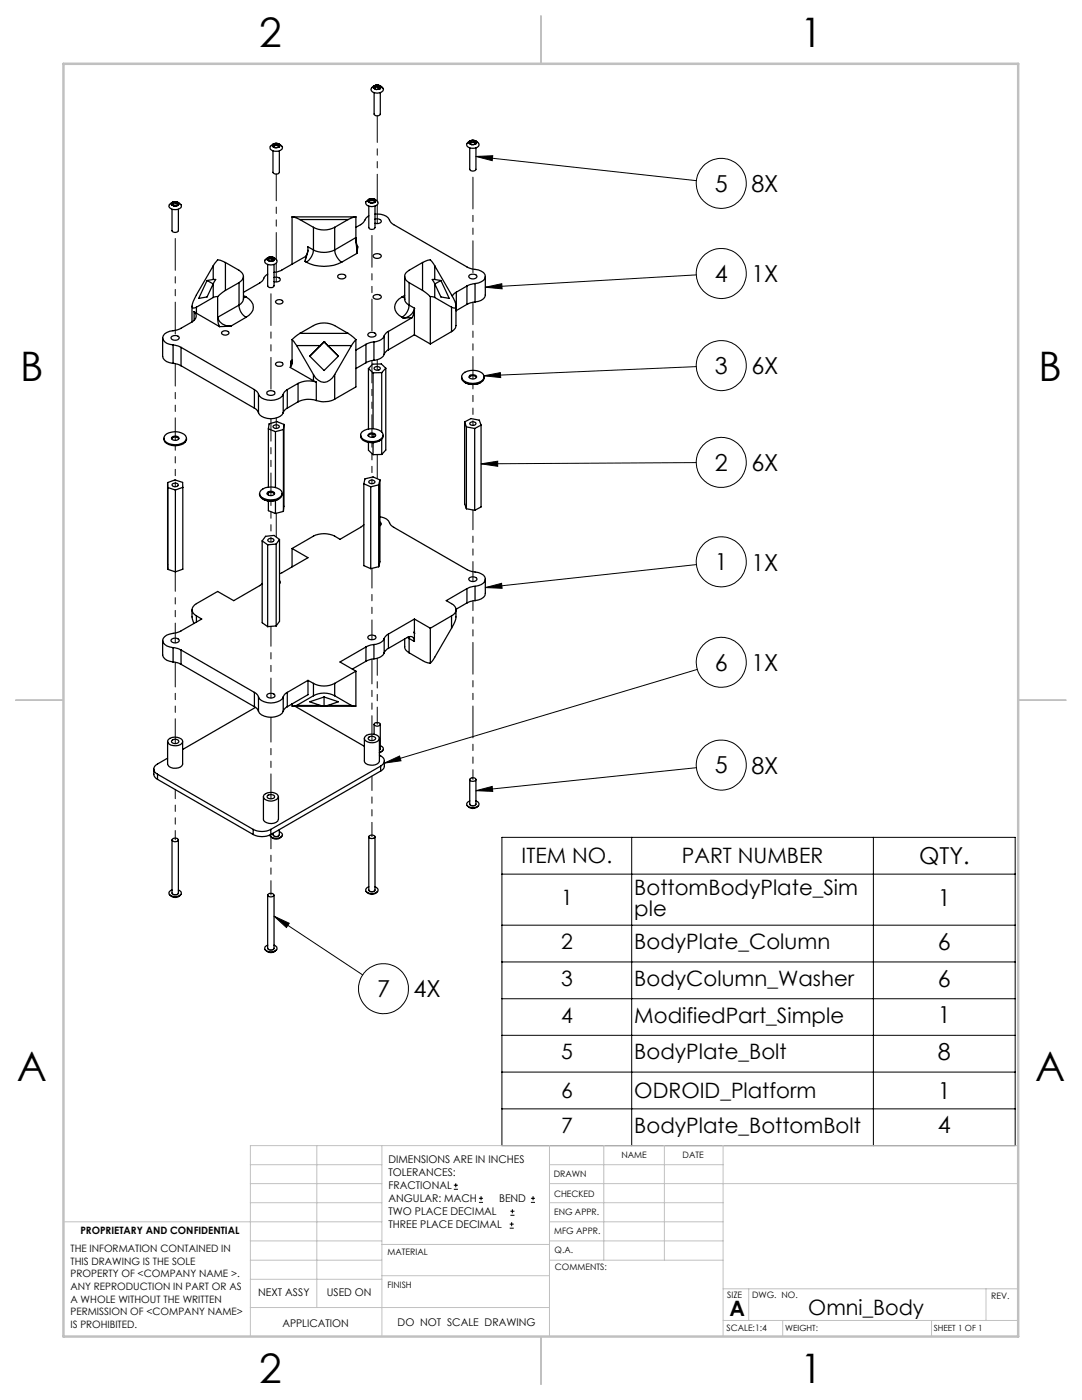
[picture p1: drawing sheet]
<svg xmlns="http://www.w3.org/2000/svg" width="216mm" height="279mm" viewBox="0 0 216 279" stroke-linecap="round" stroke-linejoin="round" font-family="sans-serif">
<g fill="none" stroke="#000" stroke-width=".2">
<path d="M95 31.2l3.3-.1-.1 1zM95 31.2l44 4.9M96.8 57.3l3.3-.7 .1 1zM139 54.9l-42.2 2.4M96.6 75l3.2-.6 .1 1zM138.9 73.2l-42.3 1.8M96 92.6l3.3-.6v1.1zM138.9 92.3l-42.9 .3M96.8 117.3l3.3-.9 .1 1zM139 112.7l-42.2 4.6M139.1 133.6l-62.4 18.7M76.7 152.3l3-1.4 .3 .9z"/>
<path d="M95 157.8l3.2-.8 .1 .9zM139 153.2l-44 4.6M100.2 167.1h102.4v61.5h-102.4zM100.2 174.4h102.4M126 167.1v61.5M174.3 167.1v61.5M54.7 182.8l3 1.5-.6 .8zM54.7 182.8l17.7 11.8M100.2 184.6h102.4M100.2 192h102.4M100.2 199.3h102.4M100.2 206.6h102.4"/>
<path d="M100.2 214h102.4M90.6 237.3h.8M90.6 236.5h.8M90.9 236.1v.9M95.6 240h.8M95.6 239.1h.8M96 238.7v.8M100.2 221.3h102.4M105.9 240h.9M105.9 239.1h.9M106.4 238.7v.8M101.7 245.1h.8"/>
<path d="M101.7 244.3h.8M101.8 242.5h.9M101.8 241.7h.9M102.1 243.9v.8M102.2 241.3v.8"/>
<circle cx="143.9" cy="36.6" r="5"/>
<circle cx="143.9" cy="54.6" r="5"/>
<circle cx="143.9" cy="73" r="5"/>
<circle cx="143.9" cy="92.3" r="5"/>
<circle cx="143.9" cy="112.1" r="5"/>
<circle cx="143.9" cy="132.2" r="5"/>
<circle cx="143.9" cy="152.7" r="5"/>
<circle cx="76.5" cy="197.3" r="5"/>
</g>
<g fill="none" stroke="#c0c0c0" stroke-width=".2">
<path d="M50 232.4h26.2M50 236.2h26.2M63.2 228.6v32.3M76.2 228.6v38.1M109.6 228.6v38.1M109.6 232.4h34.7M109.6 236.2h93.6M120.5 228.6v22.9M132.6 228.6v22.9M144.3 228.6v38.1M203.2 228.6h-153.2v38.1M12.7 243.8h63.5"/>
<path d="M50 251.5h26.2M50 240h26.2M50 247.7h26.2M50 255.3h26.2M76.2 254.6h33.4M76.2 248.4h33.4M109.6 251.5h34.7M109.6 243.8h34.7M109.6 240h34.7M109.6 247.7h34.7M144.3 257.2h58.9M149.4 257.2v6.3"/>
<path d="M196.7 257.2v6.3M50 260.9h59.6M144.3 263.5h58.9M156.2 263.5v3.2M185.9 263.5v3.2"/>
</g>
<path d="M108 3.2v9.5M3.1 139.7h9.6M203.2 139.7h9.5M108 266.7v9.6" fill="none" stroke="#c0c0c0" stroke-width=".25"/>
<path d="M12.7 12.7h190.5v254h-190.5z" fill="none" stroke="#c0c0c0" stroke-width=".5"/>
<path d="M95 31.2l3.3-.1-.1 1zM96.8 57.3l3.3-.7 .1 1zM96.6 75l3.2-.6 .1 1zM96 92.6l3.3-.6v1.1zM96.8 117.3l3.3-.9 .1 1zM76.7 152.3l3-1.4 .3 .9zM95 157.8l3.2-.8 .1 .9zM54.7 182.8l3 1.5-.5 .8z" fill="#000"/>
<g fill="none" stroke="#000" stroke-width=".25">
<path d="M74.3 17.3a1.39 1.39 0 0 1 2.2 .6 1.43 1.43 0 0 1-2.5 0zM74.5 17.4v.2h.1M74.6 17.2l-.1 .2M74.6 17.6l.3 .1M74.6 18.5v4.3a.72 .72 0 0 0 1.3 0v-4.3M74.7 17.1l-.1 .1M74.7 17.1l.1 .1M74.8 17.5l-.1 .1M74.8 17.2l-.2 .4M74.8 17.2v.3M74.8 17.2l.7-.1 .5 .3M74.9 17.7l.2 .2 .2-.1"/>
<path d="M74.9 17l-.2 .1M75.2 17h.3M75.2 17h-.3M75.5 17l.2 .1M75.5 17.4l-.7 .1M75.5 17.4l.3 .2M75.5 17v.4M75.6 17.8h-.3M75.7 17.1l.2 .1M75.9 17.2l.1 .1M75.9 17.6l-.3 .2M76 17.4l-.2 .3"/>
<path d="M76 17.4l-.1 .2M76 17.3v.1M53.9 29.2a1.39 1.39 0 0 1 2.5 .3 1.51 1.51 0 0 1-2.5 .3zM54.4 29v.2l.1 .1M54.5 28.9l-.1 .1M54.5 30.1v4.3a.75 .75 0 0 0 1.2 0v-4.3M54.5 29.3l.2 .1M54.5 28.8v.1M54.5 28.8h.1M54.6 29.1l-.1 .2M54.6 28.8l-.2 .4M54.6 28.8v.3"/>
<path d="M54.7 29.4l.4 .1M54.8 28.7l-.3 .1M55.1 28.6h.2M55.1 28.6l-.3 .1M55.3 29l-.7 .1M55.3 29l.4 .2M55.3 28.7l.5 .3M55.3 28.7l-.7 .1M55.3 28.7v.3M55.3 28.6l.2 .1M55.3 28.6v.1M55.4 29.4l-.3 .1"/>
<path d="M55.5 28.7l.2 .1M55.7 28.8l.1 .2M55.7 29.2l-.3 .2M55.8 29l-.2 .4M55.8 29.1l-.1 .1M55.8 29v.1M55.8 29h.1M73.6 39.9l-.1 .1M73.7 39.8l-.1 .1M73.7 39.8v.1M73.7 39.9l-.2 .4M73.7 39.9v.2"/>
<path d="M73.9 39.7l-.2 .1M74.2 39.7h.2M74.2 39.7h-.3M74.4 39.8l.5 .2M74.4 39.8l-.7 .1M74.4 39.8v.2M74.4 39.7h.2M74.4 39.7v.1M74.6 39.7l.2 .1M74.8 39.8l.2 .2M75 40l-.1 .1M75 40h-.1"/>
<path d="M93.4 28.4a1.35 1.35 0 0 1 2.2 .5 1.46 1.46 0 0 1-2.5 0zM93.6 28.4v.2h.1M93.7 28.3l-.1 .1M93.7 28.6l.2 .2M93.7 29.5v4.3a.72 .72 0 0 0 1.3 0v-4.3M93.8 28.2l-.1 .1M93.8 28.2h.1M93.8 28.5v.2M93.8 28.2l-.1 .4M93.8 28.2v.3M93.8 28.2l.7-.1 .5 .3M93.9 28.8l.5 .1"/>
<path d="M94 28l-.2 .2M94.3 28h.2M94.3 28h-.3M94.5 28l.3 .1M94.5 28.4l-.7 .1M94.5 28.4l.4 .2M94.5 28v.4M94.7 28.8l-.3 .1M94.8 28.1l.2 .1M94.9 28.8h-.2M95 28.2l.1 .1M95 28.6l-.1 .2"/>
<path d="M95 28.4l-.1 .4M95.1 28.5l-.1 .1M95.1 28.3v.2M95.1 28.3l-.1 .1M34 40.6a1.35 1.35 0 0 1 2.2 .5 1.46 1.46 0 0 1-2.1 .5l-.4-.5zM34.2 40.6v.2l.2 .1M34.3 40.5l-.1 .1M34.3 41.8v4.2a.75 .75 0 0 0 1.3 0v-4.2M34.4 40.9l.2 .1M34.4 40.4l-.1 .1M34.4 40.4l.1 .1M34.5 40.7l-.1 .2"/>
<path d="M34.5 40.5l-.2 .4M34.5 40.5v.2M34.6 41l.4 .1M34.6 40.3l-.2 .1M34.9 40.3h.3M34.9 40.3h-.3M35.1 40.6l-.6 .1M35.1 40.6l.4 .3M35.1 40.4l.5 .2M35.1 40.4l-.6 .1M35.1 40.4v.2M35.2 40.3h.1"/>
<path d="M35.2 40.3l-.1 .1M35.3 41.1h-.3M35.3 40.3l.3 .2M35.5 41l-.2 .1M35.6 40.5l.1 .1M35.6 40.9l-.1 .1M35.6 40.6l-.1 .4M35.7 40.7l-.1 .2M35.7 40.6v.1M35.7 40.6h-.1M41.3 56l-1.6 3.5 1.6-.2 1.2-2.6M41.3 56l1.2 .7"/>
<path d="M42.5 55.8h.5l-.5 .9M42.5 53.1l-3.7 6.4a2.47 2.47 0 0 0-.4 1.8l.2 .2 .6-.2M42.5 59.4l-3.3 1.9M42.5 53.1v2.7M42.5 56.7v2.7M42.5 55.8l-1.2 .2M43.4 59.2l-.9 .2M43.4 59.2v4.1M45 52.4l-1.6-.5-.9 1.2M45 58l-1.6 1.2M45 52.4l2.7 1.5a1.31 1.31 0 0 1 .9 1.3 1.31 1.31 0 0 1-.9 1.2M45 52.4v5.6"/>
<path d="M47.7 56.4v4.5M47.7 56.4l-2.7 1.6M48.6 59.7v.1M48.6 59.7a1.61 1.61 0 0 1-.9 1.2M48.6 55.2v4.5M48.6 59.1l.5 .2M49.1 59.3a2.15 2.15 0 0 1 1.5 2 2.15 2.15 0 0 1-1.5 2M49.1 59.3l-.5 .1M53.1 51.6a1.35 1.35 0 0 1 2.2 .5 1.4 1.4 0 0 1-2.5 0zM53.3 51.7l.1 .2M53.4 51.5l-.1 .2M53.4 52.8v4.2a.75 .75 0 0 0 1.3 0v-4.2"/>
<path d="M53.4 54.7a2.43 2.43 0 0 0-1 1.4l-3.8 2.2M53.4 51.9l.3 .1M53.5 51.4l-.1 .1M53.5 51.4l.1 .1M53.6 51.8l-.2 .1M53.6 51.5l-.2 .4M53.6 51.5v.3M53.7 52l.1 .2 .3-.1M53.7 51.3l-.2 .1M54 51.3h.3M54 51.3h-.3M54.2 51.6l-.6 .2"/>
<path d="M54.2 51.6l.4 .3M54.2 51.4l.5 .3M54.2 51.4l-.6 .1M54.2 51.4v.2M54.3 51.3l.1 .1M54.3 51.3l-.1 .1M54.4 52.1h-.3M54.4 51.4l.2 .1M54.6 51.5l.2 .1M54.7 51.9l-.3 .2M54.7 55.4l.4-.1a.6 .6 0 0 1 .8 .7l-.5 .2h-.7M54.7 51.7l-.2 .3"/>
<path d="M54.8 51.7l-.1 .2M54.8 51.6v.1M54.8 51.6l-.1 .1M58.3 43.3l1.5 .5M58.3 43.3h12.7M58.3 43.3v9.4M59.8 43.8l2.7 1.6M59.8 43.8h9.7M60.9 52.2l.2 .1M61 51.2l-4.9 2.8-1.4 .4M61 51.2l-.1 1M61.1 52.3a7.8 7.8 0 0 0 7.1 0"/>
<path d="M61.5 50l-.5 1.2M62.5 45.4a4.5 4.5 0 0 0 4.3 0M62.5 49.9a4.8 4.8 0 0 0 4.3 0M62.5 49.9a3.1 3.1 0 0 1-1.4 2.4M62.5 49.9l-1.1-.7a4.2 4.2 0 0 1-.4 2.4l-.1 .6M62.5 45.4v4.5M66.8 49.9a3.2 3.2 0 0 0 1.4 2.4M66.8 45.4v4.5M67.4 55l.2-.2 .6-.1a.59 .59 0 0 1 .8 .7 .99 .99 0 0 1-1.6-.2zM69.5 43.8l-2.7 1.6M71 43.3l-1.5 .5M71 47.6l.2 3"/>
<path d="M71 47.4v.2M71 47.6l.2 1.1 .2 .6-.2 1.3M71 43.3v4.1M71 47.4l-4.2 2.5M71.2 50.6l-3 1.7M73.3 40a1.36 1.36 0 0 1 2.2 .5 1.43 1.43 0 0 1-2.5 0zM73.5 40l-.1 .2 .2 .1M73.6 40.3l.2 .1M73.6 41.1v4.3a.68 .68 0 0 0 .6 .4 .68 .68 0 0 0 .6-.4v-4.3M73.6 43.1l-.6 .4-.6 1-1.4 .9M73.7 40.1l-.1 .2M73.8 40.4l.4 .1"/>
<path d="M74.4 40l-.7 .1M74.4 40l.4 .3M74.5 50.9l.7-.3a.6 .6 0 0 1 .8 .7 .99 .99 0 0 1-1.6-.2zM74.5 59.1l.8-.3a.59 .59 0 0 1 .7 .6l-.7 .3a.6 .6 0 0 1-.8-.6zM74.5 40.4l-.3 .1M74.8 42.7a2.79 2.79 0 0 1 3 1.3l.2 .4 .6 .4 14.7 8.6 1.2 .3a2.21 2.21 0 0 1 2.3 1.5 1.53 1.53 0 0 1-1.3 1.3l-.7 .1M74.8 43.7h.4a.6 .6 0 0 1 .8 .6l-.4 .3h-.8M74.9 40.3l-.1 .1h-.3M74.9 40l-.2 .4M74.9 40.1v.2M80.2 59.3a2.13 2.13 0 0 0-1.5 2 2.13 2.13 0 0 0 1.5 2M80.2 59.3l.6 .1"/>
<path d="M80.8 59.7v.1M80.8 59.7a1.42 1.42 0 0 0 .8 1.2M80.8 55.2v4.5M80.8 58.9l-.6 .4M81.6 56.4v4.5M81.6 56.4l2.7 1.6M84.3 58l1.6 1.2M84.3 52.4l1.6-.5 .8 1.2M84.3 52.4l-2.7 1.5a1.31 1.31 0 0 0-.8 1.3 1.31 1.31 0 0 0 .8 1.2M84.3 52.4v5.6M85.9 59.2l.8 .2M85.9 59.2v9.5"/>
<path d="M86.7 55.8h-.4l.4 .9M86.7 53.1l3.4 5.7a4.1 4.1 0 0 1 .8 2.5l-.1 .2-.7-.2M86.7 53.1v2.7M86.7 56.7v2.7M86.7 59.4l3.4 1.9M86.7 55.8l1.3 .2M88 56l1.6 3.5-1.6-.2-1.3-2.6M88 56l-1.2 .7M91.1 58.3l-.9 .8M91.1 58.3v3.7M93.2 57.1l-2.1 1.2M93.2 57.1v3.6"/>
<path d="M93.6 55l.2-.2 .6-.1a.56 .56 0 0 1 .7 .7 .99 .99 0 0 1-1.6-.2zM94.8 56.6l-1.6 .5M94.8 56.6v3.7M96.8 55.2v3.6a1.76 1.76 0 0 1-2 1.5M32.5 67.4v3.7a1.63 1.63 0 0 0 1.4 1.3l.6 .1M34.2 67.2l.8-.2a.59 .59 0 0 1 .7 .6 .99 .99 0 0 1-1.6-.2zM34.5 68.8l1.6 .5M34.5 72.5l1.6 .5M34.5 68.8v3.7M36.1 69.3l14.7 8.5M36.1 69.3v3.7M36.1 73l14.7 8.5"/>
<path d="M38.3 61.1v3.1M38.7 62.2a1.23 1.23 0 0 1-.4 2.1l-2.4 1.3-1.2 .4a2.21 2.21 0 0 0-2.2 1.4 1.85 1.85 0 0 0 2 1.4M38.7 62.2l.5 .3M38.7 62.2v1.7M39.2 62.5l4.6 2.7M39.2 61.3v1.2M43.4 63.3l.1 .2M43.5 63.5l.1 1.1 .2 .6M43.5 63.5a2.42 2.42 0 0 0 2.6 1.6M44.2 66.3l.7-.3a.57 .57 0 0 1 .7 .6l-.4 .3h-.5l-.5-.3zM46.1 65.1l-2.3 .1M47.7 60.9a2.85 2.85 0 0 0 1.4 2.4"/>
<path d="M47.7 60.9l-4.3 2.4M49.1 63.3l-3 1.8M50.8 77.8l.5 .4 .3 .5M50.8 77.8v3.7M51.6 78.7a3 3 0 0 0 3.8 1l.5-.3 .6-.7M51.6 78.7v3.7M53.3 78.2l.7-.2a.6 .6 0 0 1 .8 .6l-.8 .3a.6 .6 0 0 1-.7-.7zM55 72.5l.7-.3a.51 .51 0 0 1 .7 .6l-.7 .3a.68 .68 0 0 1-.7-.4zM55 60.1l.7-.3 .6 .1 .2 .3a.86 .86 0 0 1-1.5 0zM56.5 78.7v3.7M57.3 77.8l-.5 .4-.3 .5M57.3 77.8v3.7"/>
<path d="M57.9 73.3l4.6 2.7M58.1 72v.6h.1l.1-.2M58.1 72l-.2 1.3M58.3 67.8l.9 1.2M58.3 71.9v.7l-.4 .7M58.3 67.8v4.1M58.3 71.9l-.2 .1M59.2 69l3.3 5.8M59.5 76.5l-2.2 1.3M59.5 76.5v3.7M59.8 66.5l-1.5 1.3M59.8 66.5l2.7-1.5a4.5 4.5 0 0 1 4.3 0l2.7 1.5"/>
<path d="M59.8 66.5h9.7M62.5 76l.6 .3M62.5 74.8a2.22 2.22 0 0 0 2.2 1.5 2.22 2.22 0 0 0 2.1-1.5M62.5 74.8v1.2M63.1 76.3a4.6 4.6 0 0 0-3.6 .2M63.1 79.9a4.6 4.6 0 0 0-3.6 .3M63.1 76.3v3.6M64.7 68.2l.7 .8h4.7M64.7 68.2l-.8 .8h-4.7M64.7 68.2h.1M64.7 68.2l2.8 2.9-2.8 2.8-2.9-2.8zM66.8 79.7a4.9 4.9 0 0 1-3.7 .2"/>
<path d="M66.8 74.8v4.9M69.5 66.5l1.5 1.3M70.1 69l-3.3 5.8M71 67.8l-.9 1.2M71 67.8v9.4l-4.2 2.5M73 68.7l-2 1.2M73 68.7v3.7M73 72.4l-2 1.2M73.4 66.6a.99 .99 0 0 1 1.6 .2 .98 .98 0 0 1-1.6 0zM73.5 73.6l.9 .8M73.5 73.6v12M74.4 74.4v11.1"/>
<path d="M74.6 68.2l-1.6 .5M74.6 71.9l-1.6 .5M74.6 68.2v3.7M74.8 73.3l.6-.1 .5 .2a.65 .65 0 0 1-.6 .5 .65 .65 0 0 1-.7-.5zM76.2 74.4v11.8M76.2 74.4h-1.8M76.7 67.1a2.25 2.25 0 0 1-2.1 1.1M76.7 70.7a2.25 2.25 0 0 1-2.1 1.2M76.7 67.1v3.6M77 73.5l-.9-.9-1.7 .1-.9 .9M77 73.5l-.8 .9M77 73.5v16.3l-.8 .9"/>
<path d="M77.5 66.1l-.6 .5-.2 .5M77.5 69.8l-.6 .4-.2 .5M77.5 66.1v3.7M80.2 63.3l.2 .2M81.6 60.9a3.1 3.1 0 0 1-1.4 2.4M81.6 60.9l1.1 .6M82.2 63.4l-4.7 2.7M82.2 63.4l-1.8 .1M82.7 61.9l-.5 1.5M82.7 66.8l-5.2 3M82.7 61.9v4.9M82.7 66.8l3.2 1.9"/>
<path d="M82.7 61.5v.4M82.7 61.5a2.41 2.41 0 0 1-2.3 2M90.1 61.3v4.9M90.1 66.2l-4.2 2.5M91 61.1v3.9a1.28 1.28 0 0 1-.9 1.2M91.1 62h-.1M92.1 75.2a1.35 1.35 0 0 0 1.5 1.4 2.6 2.6 0 0 0 3-.9v-.5M92.4 74.6a3.1 3.1 0 0 1 4 .1 1.11 1.11 0 0 1-.9 1.6 2.99 2.99 0 0 1-3.2-.6l-.2-.7zM92.8 76.4l.3 .1a3.6 3.6 0 0 0 2.8-.1M93.2 60.7l-2.1 1.3M93.6 75.3a.92 .92 0 0 1 1.5 0M93.8 74.9l.5-.1a.53 .53 0 0 1 .7 .6l-.6 .2a.54 .54 0 0 1-.7-.6z"/>
<path d="M94.8 60.3l-1.6 .4M32.7 87.5a1.24 1.24 0 0 0 1 1.2 3.2 3.2 0 0 0 3.3-.5l.2-.7M32.9 86.9a3.1 3.1 0 0 1 4.1 0 1.03 1.03 0 0 1 .1 1.1 1.03 1.03 0 0 1-1 .5 3.2 3.2 0 0 1-3.2-.5l-.2-.8zM33.4 96.3l.1 17.3M33.4 96.3l.1 1M33.4 96.3l1.5-.5 1.5 .5 .1 1M33.5 97.3l1.5 .5M33.5 97.3v16.3M34.2 87.6a.98 .98 0 0 1 1.5 0M34.3 87.3l.7-.3a.58 .58 0 0 1 .7 .5 .86 .86 0 0 1-1.5-.1zM34.4 96.6l.6-.2a.44 .44 0 0 1 .6 .4 .7 .7 0 0 1-1.3-.1zM35 97.8v16.3"/>
<path d="M36.5 97.3v16.3l-1.5 .5M36.5 97.3l-1.5 .5M50.8 81.5l.4 .2 .4 .7M51.6 82.4a3 3 0 0 0 3.8 .9l.9-.5 .2-.4M51.8 98.5a1.39 1.39 0 0 0 1.5 1.4 2.75 2.75 0 0 0 2.9-.9l.1-.5M52.1 97.9a3.2 3.2 0 0 1 4.1 .1 .98 .98 0 0 1-.6 1.4 3.3 3.3 0 0 1-3.7-.4l-.1-.4zM52.5 99.6a3.3 3.3 0 0 0 3.1 0M53.3 98.6a1.02 1.02 0 0 1 1.5 0M53.3 98.3l.7-.3 .6 .2 .2 .3a.84 .84 0 0 1-1.5 0zM53.6 85.6v11.6M53.6 98.4v.4M53.6 100v1.9l1.4 .6"/>
<path d="M53.6 85.6l1.4 .5M54.5 85l.6-.2 .6 .2a.65 .65 0 0 1-.6 .5 .65 .65 0 0 1-.6-.4zM55 86.1v11.2M55 99.9v2.6M56.6 85.7l-1.6 .4M56.6 85.7v16.4M56.7 84.7l-1.5-.6-1.5 .5-.1 1M56.7 84.7l-.1 1M56.7 84.7l-.1 17.4M57.3 81.5l-.4 .2-.4 .7M59.5 80.2l-2.2 1.3M72 86.9v.2a1.7 1.7 0 0 0 2 1.2 2.11 2.11 0 0 0 2.4-1.2v-.2"/>
<path d="M72.2 86.2a3.1 3.1 0 0 1 4.1 .2 1.17 1.17 0 0 1-1.1 1.6 2.92 2.92 0 0 1-3.1-.8l-.1-.7zM72.6 96.6l1.4 .6M72.6 96.6v16.3l1.4 .6M73.5 87a.92 .92 0 0 1 1.4 0M73.5 86.7a.91 .91 0 0 1 1.5 .2 .87 .87 0 0 1-1.6-.1zM73.5 88.3v1.6l.9 .8M73.5 86.9v.1M73.7 96a.6 .6 0 0 1 .6-.2 .6 .6 0 0 1 .5 .5l-.4 .2h-.5l-.3-.2zM74 97.2v16.3M74.4 86.6v.6M74.4 88.3v2.4M75.6 96.8l-1.6 .4"/>
<path d="M75.6 96.8v16.3M75.8 95.8l-1.4-.6-1.6 .4-.2 1M75.8 95.8l-.2 1M75.8 95.8v16.3l-.2 1M76.2 87.7v3M76.2 90.7h-1.8M92.7 84.2l.4 1M92.7 84.2l1.3-.7 1.6 .4 .4 .9M92.7 84.2v16.3l.4 1M93.1 85.2l1.6 .3M93.1 85.2v16.3M93.7 84.5a.71 .71 0 0 1 1.3 .1 .71 .71 0 0 1-1.3-.1z"/>
<path d="M94.7 85.5v16.3M96 84.8l-1.3 .7M96 84.8v16.4l-1.3 .6M33.5 113.6l1.5 .5M52.3 116.5l-.5 .4-5.2 3-3.2-1.9-4.2 2.5a1.28 1.28 0 0 0-.9 1.2 1.28 1.28 0 0 0 .9 1.2M52.3 108l1.1 .7M52.3 108v16.3l1.1 .8M53.4 108.7v16.4M53.5 107.6l.6-.1a.45 .45 0 0 1 .6 .3 .74 .74 0 0 1-1.3 0zM55.1 108.6v16.3M55.1 108.6l-1.7 .1M55.8 115.9l.1 .3-.1 .3"/>
<path d="M55.8 107.7l-1.1-.8-1.7 .1-.7 1M55.8 107.7l-.7 .9M55.8 107.7v16.3l-.7 .9M56.6 102.1l-1.6 .4M58.3 109.5l3.2 1.8-5.7 3.2M58.3 109.5v3.6M72.6 104.7l-.6 .5-4.2 2.4a5 5 0 0 0-5.3-.6l-4.2 2.5M75.6 113.1l-1.6 .4M75.8 103.2a2.33 2.33 0 0 1 2.2 1.6l15.3 9 1.2 .3a2.21 2.21 0 0 1 2.3 1.5 1.53 1.53 0 0 1-1.3 1.3l-.7 .1M75.8 104.2l.3 .4-.3 .3M93.1 101.5l1.6 .3M93.2 117.5l-4.2 2.4a2.99 2.99 0 0 1 1.9 1.5 1.28 1.28 0 0 1-.8 1.5"/>
<path d="M93.2 117.5v2.8M93.6 115.4l.8-.3a.59 .59 0 0 1 .7 .6 .99 .99 0 0 1-1.6-.1zM94.8 117l-.9 .2-.7 .3M94.8 119.9l-.9 .1-.7 .3M94.8 117v2.9M96.8 115.6v2.8a1.53 1.53 0 0 1-1.3 1.3l-.7 .2M32.5 127.8v2.9a1.63 1.63 0 0 0 1.4 1.3l.6 .1M34.2 127.6l.8-.2a.59 .59 0 0 1 .7 .6l-.7 .3a.6 .6 0 0 1-.8-.7zM34.5 129.3l1.6 .4M34.5 132.1l1.6 .5M34.5 129.3v2.8M36.1 129.7v2.9"/>
<path d="M36.1 129.7l14.7 8.5M36.1 132.6l14.7 8.4M38.3 121.7a4.5 4.5 0 0 0 .4 2.7M39.2 122.9l1.1 .6-4.4 2.5-1.4 .4a2.09 2.09 0 0 0-2 1.4 1.63 1.63 0 0 0 1.4 1.3l.6 .2M39.2 122.9v1.2M50.8 138.2l.4 .3 .4 .6M50.8 138.2v2.8M51.6 139.1a3 3 0 0 0 3.8 1l.9-.6 .2-.4M51.6 139.1v2.9M53.3 138.7a.99 .99 0 0 1 1.6 .2 .95 .95 0 0 1-1.7 0zM55.1 124.9l-1.7 .2M56.5 139.1v2.9"/>
<path d="M57.3 138.2l-.4 .3-.4 .6M57.3 138.2v2.8M61.5 135.8l-4.2 2.4M61.5 135.8l1 .6M61.5 135.8v2.8l-4.2 2.4M62.5 136.4a4.5 4.5 0 0 0 4.3 0M62.5 138.9a4.5 4.5 0 0 1 4.3 0M62.5 136.4v2.5M62.5 138.9l-3.3 1.9M64.7 139.1l2.8 1-2.1 .7M64.7 139.1l-2.9 1 2.1 .7M64.7 139.1v1.8"/>
<path d="M66.8 136.4v2.5M66.8 138.9l3.3 1.9M71 133.9v7l-.9-.1M71 133.9l-4.2 2.5M73 129.1v2.9M73 129.1l-5.2 3 3.2 1.8M73 132l-2.7 1.5M73.4 127l.8-.3a.6 .6 0 0 1 .8 .7l-.2 .2-.6 .1a.67 .67 0 0 1-.8-.5zM74.6 128.6l-1.6 .5M74.6 131.5l-1.6 .5M74.6 128.6v2.9M76.7 127.5a2.25 2.25 0 0 1-2.1 1.1"/>
<path d="M76.7 130.3a2.25 2.25 0 0 1-2.1 1.2M76.7 127.5v2.8M77.5 126.5l-.6 .5-.2 .5M77.5 129.4l-.6 .4-.2 .5M77.5 126.5v2.9M80.8 127.5v1.5a1.42 1.42 0 0 0 .8 1.3M81.3 127.2l.3 .2M81.6 127.1v.3M81.6 130.3l3.2 1.8 1.1 .3M81.6 127.4v2.9M81.6 127.4l1.1 .6M82.7 126.2v.2"/>
<path d="M82.7 126v.2M82.7 128a.86 .86 0 0 0-.4-.9 .86 .86 0 0 0-1 .1l-3.8 2.2M82.7 126v.4M82.7 123.5v2.5M82.7 126.4v1.6M82.7 123.5l3.2 1.9M82.7 123.5l-5.2 3M82.7 126.4h.1M85.9 125.4v7M90.1 125.4l-3.6 6.2-.6 .8M90.1 122.9v2.5M90.1 122.9l-4.2 2.5"/>
<path d="M91 121.7a4.7 4.7 0 0 1-.9 3.7M93.2 120.3l-2.2 1.3M30.7 153.5v1a1.25 1.25 0 0 0 .7 1M31.4 154.5l19.1 11M31.4 154.5v1M31.4 155.5l19.1 11M33.4 151.3l-2 1.2a1.08 1.08 0 0 0-.7 1 1.08 1.08 0 0 0 .7 1M33.4 148v4.5a1.74 1.74 0 0 0 3 0v-4.5M33.6 147.6a2.05 2.05 0 0 1 2.8 .1 1.01 1.01 0 0 1-1.3 1.1 1.37 1.37 0 0 1-1.7-.9zM34.3 147.8l.7-.3a.53 .53 0 0 1 .6 .6l-.4 .3h-.5l-.4-.3zM50.8 141l.4 .3 .4 .7M51 141.2l-14.6 8.4"/>
<path d="M51.6 142a3 3 0 0 0 3.8 .9l.9-.6 .2-.3M52.6 159v4.5a1.71 1.71 0 0 0 2.5 .6l.3-.2 .2-.4v-4.5M52.7 158.6a2.05 2.05 0 0 1 2.8 .2v.3a1.81 1.81 0 0 1-2.9 .1zM53.3 158.8l.7-.2a.54 .54 0 0 1 .8 .6l-.8 .2a.54 .54 0 0 1-.7-.6zM57.3 141l-.4 .3-.4 .7M58.2 140.5l.1 .1M58.3 140.5v.4l.9-.1M58.5 140.9h12.3M58.8 140.9l13.9 8M59.2 140.8h4.7M63.9 140.8l.8 .1M65.4 140.8l-.7 .1"/>
<path d="M65.4 140.8h4.7M72.7 147.4v4.5a1.59 1.59 0 0 0 2.1 .7 .94 .94 0 0 0 .9-.7v-4.5M72.8 147a2.01 2.01 0 0 1 2.8 .1 .81 .81 0 0 1-.8 1.1 2.06 2.06 0 0 1-2.1-.6zM73.7 147.1l.8-.1 .5 .4a.86 .86 0 0 1-1.6 0zM74.6 144.6v1.9M74.8 144.4l.6-.2 .5 .3a.65 .65 0 0 1-.6 .4 .65 .65 0 0 1-.7-.4zM75.7 150.7l.3 .1a1.08 1.08 0 0 1 .7 1.1 1.08 1.08 0 0 1-.7 1M75.9 144.6v4.9l-.2 .2M75.9 148.8l.6 .5a.78 .78 0 0 1-.8 .8M76 152.9l-22 12.6M76 152.9v1M76 153.9l-22 12.6"/>
<path d="M76.4 149.7l-.7 .5M76.7 151.9v1a1.15 1.15 0 0 1-.7 1M93.7 155.6v4.9a.71 .71 0 0 0 1.3 0v-4.9M93.7 159.8a.74 .74 0 0 0-.6 .8 1.56 1.56 0 0 0 2.5 0 .68 .68 0 0 0-.6-.8M93.8 155.4l.7-.2a.43 .43 0 0 1 .5 .4 .71 .71 0 0 1-1.3-.1zM33.8 178.5a1.45 1.45 0 0 0 2.3 0M34.3 167.6v10.6a.75 .75 0 0 0 1.3 0v-10.6M34.3 177.6l-.5 .3-.1 .3a1.45 1.45 0 0 0 2.5 .1l-.1-.3-.5-.4M34.4 167.5a.63 .63 0 0 1 .7-.3 .63 .63 0 0 1 .4 .5l-.3 .3h-.5l-.3-.3zM50.5 165.5a3.9 3.9 0 0 0 3.5 0M50.5 166.5a3.9 3.9 0 0 0 3.5 0M50.5 165.5v1"/>
<path d="M53.4 178.6v10.7a.75 .75 0 0 0 1.3 0v-10.7M53.6 178.4l.7-.1 .4 .3a.75 .75 0 0 1-1.3 0zM53.9 166.9a1.43 1.43 0 0 0 2.4 0M54 165.5v1M55.7 165.6v1a.67 .67 0 0 1-.7 .4 .67 .67 0 0 1-.5-.7M55.7 166l.6 .3 .1 .3a1.47 1.47 0 0 1-2.5 .1M73 177.9a1.43 1.43 0 0 0 2.4 0M73.6 167v10.6a.72 .72 0 0 0 1.2 0v-10.6M73.6 177a.61 .61 0 0 0-.6 .4 .61 .61 0 0 0 .3 .7 1.48 1.48 0 0 0 2.2-.5l-.1-.3-.6-.3M73.6 166.9l.6-.2 .4 .1 .2 .2a.72 .72 0 0 1-1.2 0zM93.2 160.8a1.43 1.43 0 0 0 2.3 0M52.9 189.5a1.43 1.43 0 0 0 2.3 0"/>
<path d="M53.4 188.6l-.5 .4-.1 .3a1.43 1.43 0 0 0 2.5 0l-.1-.3-.5-.4"/>
</g>
<path d="M55.1 52.5v3.7M75.3 40.9v3.7M75.3 71.8v2.1M55.1 83.4v2.1M75.3 90.7v4.8M55.1 102.4v4.8M75.9 149.4l-.2 .3M35.6 178.2a.72 .72 0 0 1-1.3 0M55.7 166.6a.72 .72 0 0 1-1.2 0M74.8 177.6a.72 .72 0 0 1-1.2 0M95 160.5a.72 .72 0 0 1-1.3 0M54.7 189.2a.72 .72 0 0 1-1.3 0" fill="none" stroke="#000" stroke-width=".2" stroke-dasharray="6.3 1.3 1.3 1.3 1.3 1.3"/>
<path d="M94.4 155.6v-35.7" fill="none" stroke="#000" stroke-width=".2" stroke-dasharray="6.3 1.3 1.3 1.3 1.3 1.3" stroke-dashoffset="4.4"/>
<path d="M35 114.1v14.2M74.2 113.4v14.3M94.4 116v-14.2M54.1 125v14.3" fill="none" stroke="#000" stroke-width=".2" stroke-dasharray="6.3 1.3 1.3 1.3 1.3 1.3" stroke-dashoffset="2.4"/>
<path d="M35 88.9v8.2M54.1 100v8.1M74.2 88.3v8.2M94.4 84.9v-8.2" fill="none" stroke="#000" stroke-width=".2" stroke-dasharray="6.3 1.3 1.3 1.3 1.3 1.3" stroke-dashoffset="5.4"/>
<path d="M35 72.6v15.3M74.2 72v15.3M94.4 75.6v-15.3" fill="none" stroke="#000" stroke-width=".2" stroke-dasharray="6.3 1.3 1.3 1.3 1.3 1.3" stroke-dashoffset="1.9"/>
<path d="M35 46.4v21.5M54.1 57.4v21.5M74.2 45.8v21.5M94.4 55.6v-21.5" fill="none" stroke="#000" stroke-width=".2" stroke-dasharray="6.3 1.3 1.3 1.3 1.3 1.3" stroke-dashoffset="-1.2"/>
<path d="M55.1 34.7v17M75.3 23.1v17" fill="none" stroke="#000" stroke-width=".2" stroke-dasharray="6.3 1.3 1.3 1.3 1.3 1.3" stroke-dashoffset="1"/>
<path d="M75.3 131.4v13.1" fill="none" stroke="#000" stroke-width=".2" stroke-dasharray="6.3 1.3 1.3 1.3 1.3 1.3" stroke-dashoffset="2.9"/>
<path d="M35 132.1v16.3M74.2 131.5v16.3M54.1 143.1v16.3" fill="none" stroke="#000" stroke-width=".2" stroke-dasharray="6.3 1.3 1.3 1.3 1.3 1.3" stroke-dashoffset="1.4"/>
<path d="M74.2 154.9v12.1M54.1 166.5v12.1" fill="none" stroke="#000" stroke-width=".2" stroke-dasharray="6.3 1.3 1.3 1.3 1.3 1.3" stroke-dashoffset="3.5"/>
<path d="M54.1 83.5v15.4" fill="none" stroke="#000" stroke-width=".2" stroke-dasharray="6.3 1.3 1.3 1.3 1.3 1.3" stroke-dashoffset="1.8"/>
<path d="M35 157.6v10" fill="none" stroke="#000" stroke-width=".2" stroke-dasharray="6.3 1.3 1.3 1.3 1.3 1.3" stroke-dashoffset="4.5"/>
<g font-size="8.1">
<text x="51.7" y="9.3">2</text>
<text x="159.7" y="9.3">1</text>
<text x="4" y="76">B</text>
<text x="207.2" y="76">B</text>
<text x="3.3" y="215.7">A</text>
<text x="206.5" y="215.7">A</text>
<text x="51.7" y="276">2</text>
<text x="159.7" y="276">1</text>
</g>
<g font-size="4.7">
<text x="142.6" y="38.3">5</text>
<text x="149.9" y="38.3">8X</text>
<text x="142.6" y="56.3">4</text>
<text x="149.9" y="56.3">1X</text>
<text x="142.6" y="74.6">3</text>
<text x="149.9" y="74.7">6X</text>
<text x="142.6" y="94">2</text>
<text x="149.9" y="94">6X</text>
<text x="142.6" y="113.8">1</text>
<text x="149.9" y="113.9">1X</text>
<text x="142.6" y="133.9">6</text>
<text x="149.9" y="133.9">1X</text>
<text x="142.6" y="154.4">5</text>
<text x="149.9" y="154.4">8X</text>
<text x="183.4" y="172.4">QTY.</text>
<text x="187.1" y="180.8">1</text>
<text x="187.1" y="189.6">6</text>
<text x="187.1" y="196.9">6</text>
<text x="75.2" y="199">7</text>
<text x="82.5" y="199.1">4X</text>
<text x="187.1" y="204.2">1</text>
<text x="187.1" y="211.5">8</text>
<text x="187.1" y="219.3">1</text>
<text x="187.1" y="226.2">4</text>
</g>
<g font-size="4.2">
<text x="104.1" y="172.3">ITEM NO.</text>
<text x="136.1" y="172.3">PART NUMBER</text>
<text x="126.6" y="178.6">BottomBodyPlate_Sim</text>
<text x="112" y="180.7">1</text>
<text x="126.6" y="182.7">ple</text>
<text x="112" y="189.4">2</text>
<text x="126.6" y="189.4">BodyPlate_Column</text>
<text x="112" y="196.8">3</text>
<text x="126.6" y="196.8">BodyColumn_Washer</text>
<text x="112" y="204.1">4</text>
<text x="126.6" y="204.1">ModifiedPart_Simple</text>
<text x="112" y="211.4">5</text>
<text x="126.6" y="211.4">BodyPlate_Bolt</text>
<text x="112" y="219.1">6</text>
<text x="126.6" y="219.1">ODROID_Platform</text>
<text x="112" y="226.1">7</text>
<text x="126.6" y="226.1">BodyPlate_BottomBolt</text>
<text x="145.6" y="262.7">A</text>
<text x="161.3" y="262.4">Omni_Body</text>
</g>
<g font-size="2.1">
<text x="77.5" y="232.2">DIMENSIONS ARE IN INCHES</text>
<text x="77.5" y="234.7">TOLERANCES:</text>
<text x="77.5" y="237.3">FRACTIONAL</text>
<text x="77.5" y="239.9">ANGULAR: MACH</text>
<text x="99.6" y="239.9">BEND</text>
<text x="77.5" y="242.5">TWO PLACE DECIMAL</text>
<text x="77.5" y="245.1">THREE PLACE DECIMAL</text>
<text x="51.5" y="258.7">NEXT ASSY</text>
<text x="65.2" y="258.6">USED ON</text>
<text x="56.3" y="264.8">APPLICATION</text>
<text x="79.3" y="264.6">DO NOT SCALE DRAWING</text>
</g>
<g font-size="2">
<text x="14.1" y="249.9">THE INFORMATION CONTAINED IN</text>
<text x="16" y="246.3">PROPRIETARY AND CONFIDENTIAL</text>
<text x="14.1" y="252.4">THIS DRAWING IS THE SOLE</text>
<text x="14.1" y="254.9">PROPERTY OF &lt;COMPANY NAME &gt;.</text>
<text x="14.1" y="257.4">ANY REPRODUCTION IN PART OR AS</text>
<text x="14.1" y="260">A WHOLE WITHOUT THE WRITTEN</text>
<text x="14.1" y="262.5">PERMISSION OF &lt;COMPANY NAME&gt;</text>
<text x="14.1" y="265">IS PROHIBITED.</text>
</g>
<g font-size="1.8">
<text x="124" y="231.1">NAME</text>
<text x="136.2" y="231.1">DATE</text>
<text x="110.5" y="234.8">DRAWN</text>
<text x="110.5" y="238.9">CHECKED</text>
<text x="110.6" y="242.5">ENG APPR.</text>
<text x="77.3" y="250.5">MATERIAL</text>
<text x="110.6" y="246.3">MFG APPR.</text>
<text x="110.7" y="250">Q.A.</text>
<text x="77.3" y="257">FINISH</text>
<text x="110.7" y="253.5">COMMENTS:</text>
<text x="145.1" y="259">SIZE</text>
<text x="150.1" y="259.1">DWG. NO.</text>
<text x="197.8" y="259.2">REV.</text>
<text x="145" y="265.7">SCALE:1:4</text>
</g>
<g font-size="1.7">
<text x="156.7" y="265.7">WEIGHT:</text>
<text x="186.3" y="265.7">SHEET 1 OF 1</text>
</g>
</svg>
